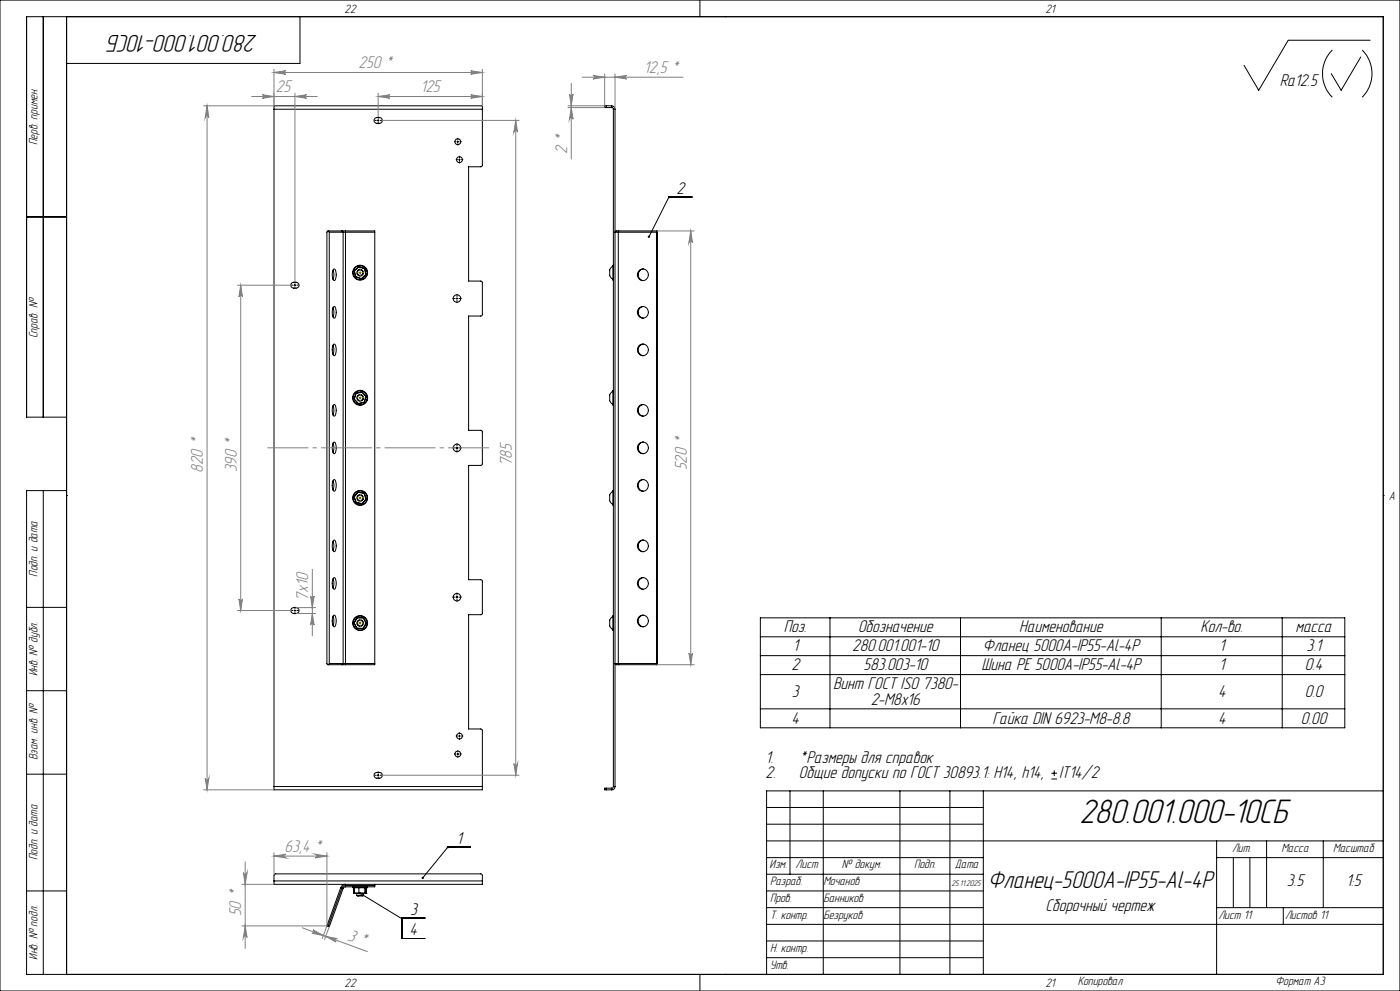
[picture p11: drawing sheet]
<svg xmlns="http://www.w3.org/2000/svg" width="420mm" height="297mm" viewBox="0 0 420 297" stroke-linecap="round" stroke-linejoin="round" font-family="sans-serif">
<g fill="none" stroke="#000" stroke-width=".3">
<path d="M0 0h420v297h-420zM13 5v120M20 5v287M90 5v14h-70M210 0v5M217.5 5h.1M399.7 15a10 10 0 0 0 0 14.1M408.2 17.1l-5.9 10-2.9-5M408.7 15a10 10 0 0 1 0 14.1M411 12.1h-24.5l-8.9 15-4.4-7.5M82.2 32.7v-1h62.5v1M82.2 32.7h62.5"/>
<path d="M82.2 32.7v203M112.5 35.4l1.3-.2a.86 .86 0 0 1 .9 .9 .86 .86 0 0 1-.9 .9l-1-.1-.5-.4-.1-.6zM113.2 36.1h.5M113.5 35.8v.6M144.7 32.7v16.9l-.5 .4h-3.6v34.2h3.7l.4 .4v9.8l-.4 .3h-3.7v34.3h3.7l.4 .4v9.8l-.5 .3h-3.6v34.2h3.7l.4 .4v9.8l-.4 .3h-3.7v34.3h3.7l.4 .4v16.8M181.9 31.7h-.5v.5h.5M181.9 31.7h1.6M181.9 32.2h1.6M181.9 31.7v.5M183.5 31.7a1.02 1.02 0 0 1 1 1M183.5 32.2l.5 .5M183.5 31.7v.5"/>
<path d="M184 32.7h.5M184 32.7v203M184.5 32.7v203M137.1 42.5h.5M137.3 42.2v.5M137.6 47.9h.5M137.8 47.6v.5M200.6 59.2h.1M200.6 59.1h7M200.6 59.2l-5.9 11.7M8 65h12M98.4 69.2l-.3 .3v129.4l.3 .3"/>
<path d="M98.4 69.2l.4 .4M98.4 69.2h4.2M98.8 69.6h4.1M98.8 69.6v129.3M102.6 69.2l.3 .4M102.6 69.2h1M102.9 69.6h.7M102.9 69.6v129.3M103.6 69.2v.4M103.6 69.2h8.8v.4M103.6 69.6h8.8M103.6 69.6v129.3"/>
<path d="M107.7 80l1.7 .5M107.7 79.9v.1M107.7 79.9l1.7 .6M107.7 80l-1.4 1.2M107.7 79.9l-1.4 1.2M112.4 69.6v129.3M183.9 79.7a2.54 2.54 0 0 0 0 4M184 79.5v4.5M185.5 69.6h11.5M185.5 69.6v129.3M185.6 69.2l-.1 .4M185.6 69.2h-.9l-.2 .3 1 .1"/>
<path d="M185.6 69.2h11.5M197 69.6v129.3M197.1 69.2l-.1 .4M197.1 69.2v130M87.5 84.8l.6-.2a1.33 1.33 0 0 1 1.5 .5l.1 .5a1.29 1.29 0 0 1-1.3 .8 1.29 1.29 0 0 1-1.2-1.1zM88.2 85.5h.5M88.5 85.2v.5M99.9 80.9l.3 1-.3 1.9M99.9 92.2l.3 1-.3 1.8M100.1 80.6h.2a2.84 2.84 0 0 1 0 3.5 3.1 3.1 0 0 1-.2-3.5zM100.1 91.9h.2a2.84 2.84 0 0 1 0 3.5 3.1 3.1 0 0 1-.2-3.5zM106.3 81.1v.1"/>
<path d="M106.3 81.1l.3 1.9M106.3 81.2l.4 1.7M106.6 83l1.8 .6M106.7 82.9l1.7 .6M106.7 82.9l-.1 .1M108.4 83.5v.1M109.4 80.5l.3 1.8M109.4 80.5h.1M109.4 80.5l.4 1.8M109.7 82.3l-1.3 1.2M109.7 82.3h.1M109.8 82.3l-1.4 1.3"/>
<path d="M136.8 89.5h.5M137.1 89.2v.5M193 80.6a1.76 1.76 0 0 0-1.5 1.8 1.76 1.76 0 0 0 1.5 1.7M193 91.9a1.76 1.76 0 0 0-1.5 1.7 1.76 1.76 0 0 0 1.5 1.8M99.9 103.4l.3 1.1-.3 1.8M100.1 103.1h.2a2.84 2.84 0 0 1 0 3.5 3.1 3.1 0 0 1-.2-3.5zM106.2 119.6h.1M106.2 119.6l1.3 1.4M106.3 119.6l1.2 1.3M106.8 117.9l-.6 1.7M106.8 117.9h.1M106.8 117.9l-.5 1.7"/>
<path d="M108.6 117.5l1.2 1.3M108.6 117.4v.1M108.6 117.4l1.3 1.4M108.6 117.4l-1.8 .5M108.6 117.5l-1.8 .4M109.8 118.8l-.5 1.7M109.9 118.8h-.1M109.9 118.8l-.6 1.8M183.9 117.2l-.3 .2a2.59 2.59 0 0 0 .3 3.8M184 117v4.5M193 103.1a1.76 1.76 0 0 0-1.5 1.8 1.76 1.76 0 0 0 1.5 1.7M20 125h-12v-120h407v287h-407v-145h12"/>
<path d="M99.9 121.6l.3 1-.3 1.8M99.9 132.8l.3 1-.3 1.8M100.1 132.5h.2a2.89 2.89 0 0 1 0 3.5 3.1 3.1 0 0 1-.2-3.5zM100.1 121.3l.2-.1a2.89 2.89 0 0 1 0 3.5 3.1 3.1 0 0 1-.2-3.4zM107.5 120.9v.1M109.3 120.5v.1M109.3 120.5l-1.8 .4M109.3 120.6l-1.8 .4M136.8 134.2h.5M137.1 134v.5M193 132.5a1.76 1.76 0 0 0-1.5 1.7 1.76 1.76 0 0 0 1.5 1.8M193 121.2a1.74 1.74 0 0 0-1.5 1.8 1.74 1.74 0 0 0 1.5 1.7"/>
<path d="M13 147v145M20 148.5h.1M99.9 144.1l.3 1-.3 1.8M100.1 143.8l.2-.1a2.84 2.84 0 0 1 0 3.5 3.1 3.1 0 0 1-.2-3.4zM106.2 148.9l.7 1.8M106.2 148.9h.1M106.3 148.9l.6 1.7M106.9 150.7l1.8 .3M106.9 150.6l1.8 .3M106.9 150.6v.1M107.4 147.5l-1.2 1.4M107.4 147.5h.1"/>
<path d="M107.4 147.5l1.9 .3M107.4 147.5l-1.1 1.4M107.4 147.5l1.8 .3M108.7 150.9v.1M109.2 147.8l.6 1.7M109.3 147.8h-.1M109.3 147.8l.6 1.7M109.8 149.5l-1.1 1.4M109.8 149.5h.1M109.9 149.5l-1.2 1.5M183.9 147.2l-.3 .2a2.58 2.58 0 0 0 .3 3.8M184 147v4.4"/>
<path d="M193 143.7a1.76 1.76 0 0 0-1.5 1.8 1.76 1.76 0 0 0 1.5 1.7M415 148.5h.1M99.9 173.4l.3 1-.3 1.9M99.9 162.2l.3 1-.3 1.8M100.1 173.1h.2a2.84 2.84 0 0 1 0 3.5 3.1 3.1 0 0 1-.2-3.5zM100.1 161.9h.2a2.84 2.84 0 0 1 0 3.4 3.1 3.1 0 0 1-.2-3.4zM136.8 179h.5M137.1 178.7v.5M193 173.1a1.76 1.76 0 0 0-1.5 1.8 1.76 1.76 0 0 0 1.5 1.7M193 161.9a1.76 1.76 0 0 0-1.5 1.7 1.76 1.76 0 0 0 1.5 1.7M8 182h12M87.5 182.3l.6-.2a1.42 1.42 0 0 1 1.5 .4l.1 .6a1.29 1.29 0 0 1-1.3 .8 1.29 1.29 0 0 1-1.2-1.1z"/>
<path d="M88.2 183h.5M88.5 182.7v.5M98.4 199.2h4.2M98.8 198.9l-.4 .3M98.8 198.9h4.1M99.9 184.7l.3 1-.3 1.8M100.1 184.4h.2a2.84 2.84 0 0 1 0 3.5 3.1 3.1 0 0 1-.2-3.5zM102.6 199.2h1M102.9 198.9l-.3 .3M102.9 198.9h.7M103.6 198.9v.3M103.6 198.9h8.8"/>
<path d="M106.2 186.7h.1M106.2 186.7l.9 1.6M106.3 186.7l.8 1.6M107.1 188.3l1.8 .1M107.1 188.3h1.8M107.1 188.3h.1M107.1 185.1l-.9 1.6M107.1 185.1l.1 .1M107.1 185.1h1.9M107.2 185.2l-.9 1.5M107.2 185.2h1.8M108.9 188.3v.1"/>
<path d="M109 185.2l.8 1.6M109 185.1v.1M109 185.1l.9 1.7M109.8 186.8h.1M109.8 186.8l-.9 1.5M109.9 186.8l-1 1.6M112.4 198.9v.3h-8.8M183.9 184.7a2.54 2.54 0 0 0 0 4M184 184.5v4.4M185.5 198.9l.1 .3M185.5 198.9h-1l.2 .3h.9M185.5 198.9h11.5"/>
<path d="M185.6 199.2h11.5M193 184.4a1.76 1.76 0 0 0-1.5 1.7 1.76 1.76 0 0 0 1.5 1.8M197 198.9l.1 .3M228.1 185.2h175.3v32.9h-175.3zM228.1 190.8h175.3M228.1 196.5h175.3M249 185.2v32.9M288.1 185.2v32.9M348.4 185.2v32.9M384.7 185.2v32.9M8 207h12M228.1 202.2h175.3"/>
<path d="M228.1 212.4h175.3M8 232h12M82.2 235.7v1h62.5v-1M82.2 235.7h62.5M112.5 231.7l1.3-.2a.86 .86 0 0 1 .9 .9 .86 .86 0 0 1-.9 .8h-1l-.5-.4-.1-.6zM113.2 232.3h.5M113.5 232.1v.5M137.1 226h.5M137.3 225.7v.5M137.6 220.6h.5M137.8 220.3v.5M181.9 236.2h-.5v.5h.5"/>
<path d="M181.9 236.7h1.6M181.9 236.2v.5M181.9 236.2h1.6M183.5 236.2v.5M184 235.7l-.5 .5M184 235.7h.5M184.5 235.7a.96 .96 0 0 1-1 1M237 237v25M247 237v55M270 237v55M285 237v55M295 237v55"/>
<path d="M315.4 233.5h1.7M315.4 231.7h1.7M316.3 230.9v1.7M415 237h-185v55M134.2 254.1h.1M134.2 253.9h7M134.2 254.1l-7.4 9M230 242h65M230 247h65M230 252h185M230 257h65M365 252v40"/>
<path d="M365 257h50M370 257v15M375 257v15M380 252v20M397 252v20M8 267h12M82.2 264v-1.6l.4-.5h61.7l.4 .4v1.7M82.2 264v1h62.5v-1M82.2 264h62.5M102.2 266l.4 .1M102.2 266l-4.1 11.5 .3 .1M102.6 266.1l.3 .2"/>
<path d="M102.6 266.1l-4.2 11.5M102.9 266.3l-4.1 11.4-.4-.1M103.6 265.4v-.2a.97 .97 0 0 0-1.4 .8M103.6 265.4l-.4 .1-.6 .6M103.6 265.4v.4M103.6 265.8l-.7 .5M103.6 265.4h8.8M105.8 265.9h4.5M105.9 265.8l-.1 .1M106.2 267.6h3.7M106.2 266.1v1.5M106.2 267.6l.1 .2"/>
<path d="M106.2 266.1l.1 1.7M106.3 267.8h.1M106.3 267.8h3.5M106.3 266.1v1.7M107 268.4h2M107 268.4l.2 .1h1.7l.1-.1M107 267.8v.6M107.7 266.1v1.7M108 267.7l12.5 7.6M109 267.8v.6M109.4 266.1v1.7M109.8 267.8h.1"/>
<path d="M109.8 266.1l-.1 1.7M109.9 266.1l-.1 1.7M109.9 266.1v1.5M109.9 267.6l-.1 .2M110.1 265.8l.2 .1M112.4 265v.4M112.4 265.4v.4h-8.8M120.5 275.3h.1M127.5 275.1h-7v6.2M230 267h65M230 272h65M230 277h185"/>
<path d="M230 262h65M365 272h50M385 272v5M120.5 281.3h7M210 292v5M217.5 292h.1M230 282h65M230 287h65"/>
<circle cx="137.3" cy="42.5" r=".88"/>
<circle cx="137.8" cy="47.9" r=".88"/>
<circle cx="108" cy="81.7" r="2.09"/>
<circle cx="108" cy="81.7" r="1.01"/>
<circle cx="108.1" cy="81.7" r="2.24"/>
<circle cx="108.1" cy="81.7" r=".83"/>
<circle cx="137.1" cy="89.5" r="1.13"/>
<circle cx="192.8" cy="82.3" r="1.69"/>
<circle cx="192.8" cy="93.6" r="1.69"/>
<circle cx="108" cy="119.2" r="2.24"/>
<circle cx="108" cy="119.2" r=".83"/>
<circle cx="108" cy="119.2" r="2.09"/>
<circle cx="108.1" cy="119.2" r="1.01"/>
<circle cx="192.8" cy="104.8" r="1.69"/>
<circle cx="137.1" cy="134.2" r="1.13"/>
<circle cx="192.8" cy="123" r="1.7"/>
<circle cx="192.8" cy="134.2" r="1.7"/>
<circle cx="108" cy="149.2" r=".83"/>
<circle cx="108" cy="149.2" r="2.08"/>
<circle cx="108" cy="149.2" r="2.24"/>
<circle cx="108.1" cy="149.2" r=".99"/>
<circle cx="192.8" cy="145.5" r="1.7"/>
<circle cx="137.1" cy="179" r="1.13"/>
<circle cx="192.8" cy="163.6" r="1.69"/>
<circle cx="192.8" cy="174.8" r="1.69"/>
<circle cx="108" cy="186.7" r="1"/>
<circle cx="108" cy="186.7" r="2.25"/>
<circle cx="108" cy="186.7" r="2.09"/>
<circle cx="108.1" cy="186.7" r=".82"/>
<circle cx="192.8" cy="186.1" r="1.69"/>
<circle cx="137.3" cy="226" r=".88"/>
<circle cx="137.8" cy="220.6" r=".88"/>
</g>
<g fill="none" stroke="#808080" stroke-width=".3">
<path d="M62.1 31.7l.6 3.5a.55 .55 0 0 0-.6-.5 .55 .55 0 0 0-.5 .5zM62.1 31.7v205M75.5 28.9h19.7M78.7 28.4l3.5 .5-3.5 .6a.53 .53 0 0 0 .5-.6 .53 .53 0 0 0-.5-.5zM82.2 21.7l3.5-.5a.53 .53 0 0 0-.5 .5 .53 .53 0 0 0 .5 .6zM82.2 20.7v11h-21.1M82.2 21.7h62.5M88.5 28.9l3.5-.5a.53 .53 0 0 0-.5 .5 .53 .53 0 0 0 .5 .6zM88.5 27.9v56.4M113.5 28.9l3.5-.5a.53 .53 0 0 0-.6 .5 .53 .53 0 0 0 .6 .6zM113.5 28.9h31.2M113.5 27.9v7.1"/>
<path d="M114.6 36.1h41.1M141.2 21.2l3.5 .5-3.5 .6a.53 .53 0 0 0 .5-.6 .53 .53 0 0 0-.5-.5zM141.2 28.4l3.5 .5-3.5 .6a.53 .53 0 0 0 .5-.6 .53 .53 0 0 0-.5-.5zM144.7 20.7v11M154.7 36.1l.6 3.5a.55 .55 0 0 0-.6-.5 .55 .55 0 0 0-.5 .5zM154.7 36.1v196.2M170.4 32.2h11M170.4 31.7h11M170.9 28.2a.53 .53 0 0 0 .5 .5 .53 .53 0 0 0 .5-.5l-.5 3.5zM171.4 32.2l.5 3.5a.53 .53 0 0 0-.5-.5 .53 .53 0 0 0-.5 .5zM171.4 25v22.7M174.7 23.1h30.2"/>
<path d="M177.9 22.6l3.5 .5-3.5 .6a.53 .53 0 0 0 .5-.6 .53 .53 0 0 0-.5-.5zM181.4 22.2v9.5M184.5 23.1l3.5-.5a.53 .53 0 0 0-.5 .5 .53 .53 0 0 0 .5 .6zM184.5 22.2v10.5M197.1 69.2h11.1M207.2 69.2l.6 3.5a.53 .53 0 0 0-.6-.5 .53 .53 0 0 0-.5 .5zM207.2 69.2v130M71.2 85.5h16.1M72.2 85.5l.5 3.5a.53 .53 0 0 0-.5-.5 .53 .53 0 0 0-.5 .5zM72.2 85.5v97.5M71.7 179.5a.53 .53 0 0 0 .5 .5 .53 .53 0 0 0 .5-.5l-.5 3.5zM93.2 178.6a.53 .53 0 0 0 .5 .5 .53 .53 0 0 0 .5-.5l-.5 3.5z"/>
<path d="M93.7 170.6v20M71.2 183h16.1M88.9 182.1h5.8M88.9 183.9h5.8M93.7 183.9l.5 3.5a.53 .53 0 0 0-.5-.5 .53 .53 0 0 0-.5 .5zM197.1 199.2h11.1M206.7 195.7a.53 .53 0 0 0 .5 .6 .53 .53 0 0 0 .6-.6l-.6 3.5zM61.1 236.7h21.1M61.6 233.2a.55 .55 0 0 0 .5 .6 .55 .55 0 0 0 .6-.6l-.6 3.5zM114.6 232.3h41.1M154.2 228.8a.55 .55 0 0 0 .5 .6 .55 .55 0 0 0 .6-.6l-.6 3.5zM73.6 258.3v25.9"/>
<path d="M82.2 256.6l3.5-.6a.55 .55 0 0 0-.5 .6 .55 .55 0 0 0 .5 .5zM82.2 255.5v6.9M82.2 256.6h15.9M94.6 256l3.5 .6-3.5 .5a.55 .55 0 0 0 .5-.5 .55 .55 0 0 0-.5-.6zM98.1 255.5v22M72.6 277.5h25.5M72.6 265h9.6M73 261.5a.55 .55 0 0 0 .6 .5 .55 .55 0 0 0 .5-.5l-.5 3.5zM73.6 277.5l.5 3.5a.55 .55 0 0 0-.5-.5 .55 .55 0 0 0-.6 .5zM90.7 278.1l19.5 7.1M93.9 278.7l3.1 1.7-3.4-.7a.54 .54 0 0 0 .6-.4 .54 .54 0 0 0-.3-.6zM98.1 277.5l-1.4 3.8"/>
<path d="M98.8 277.7l-1.4 3.8M97.7 280.6l3.5 .7a.54 .54 0 0 0-.7 .4 .54 .54 0 0 0 .3 .6z"/>
</g>
<g fill="none" stroke="#000" stroke-width=".3" stroke-dasharray="15.2 1.3 1.3 1.3" stroke-linecap="butt">
<path d="M113 36.1h-.6M113.5 35.6v-.6M113.5 36.6v.6M114 36.1h.6M136.9 42.5h-.7M137.4 47.8h-.7M137.4 42v-.7M137.4 43v.6M137.9 47.3v-.6M137.9 48.3v.7M137.9 42.5h.6M138.4 47.8h.6"/>
<path d="M88 85.5h-.6M88.5 85v-.7M88.5 86v.6M89 85.5h.6M136.6 89.5h-.9M137.1 89v-.9M137.1 90v.8M137.6 89.5h.9M136.6 134.2h-.9M137.1 133.7v-.9M137.1 134.7v.9M137.6 134.2h.9"/>
<path d="M136.6 179h-.9M137.1 178.5v-.9M137.1 179.5v.8M137.6 179h.9M88 183h-.6M88.5 182.5v-.7M88.5 183.5v.6M89 183h.6M113 232.3h-.6M113.5 231.8v-.6M113.5 232.8v.7M114 232.3h.6"/>
<path d="M136.9 226h-.7M137.4 225.5v-.7M137.4 226.5v.6M137.4 220.6h-.7M137.9 226h.6M137.9 220.1v-.6M137.9 221.1v.6M138.4 220.6h.6"/>
</g>
<g fill="none" stroke="#808000" stroke-width=".3" stroke-dasharray="15.2 1.3 1.3 1.3" stroke-linecap="butt">
<path d="M107.6 81.7h-.8M108.1 81.2v-.7M108.1 82.2v.8M108.6 81.7h.7M107.6 119.2h-.8M108.1 118.7v-.7M108.1 119.7v.8M108.6 119.2h.7M107.6 149.2h-.8M108.1 148.7v-.7M108.1 149.7v.8M108.6 149.2h.7"/>
<path d="M107.6 186.7h-.8M108.1 186.2v-.7M108.1 187.2v.8M108.6 186.7h.7"/>
</g>
<path d="M80.2 134.2h66.5" fill="none" stroke="#808080" stroke-width=".3" stroke-dasharray="15.2 1.3 1.3 1.3" stroke-dashoffset="2.9" stroke-linecap="butt"/>
<path d="M107.8 81.7h.5M108.1 81.5v.5M107.8 119.2h.5M108.1 119v.5M107.8 149.2h.5M108.1 149v.5M107.8 186.7h.5M108.1 186.5v.5" fill="none" stroke="#808000" stroke-width=".3"/>
<path d="M126.6 262.9v.5l.2-.3-.2 .3a.35 .35 0 0 0 .5-.1 .35 .35 0 0 0 0-.5 .35 .35 0 0 0-.5 .1zM107.7 267.5a.35 .35 0 0 0 .2 .6 .35 .35 0 0 0 .4-.4 .35 .35 0 0 0-.5-.2l.2 .2zM194.5 70.6l-.2 .2 .2 .5 .2-.4-.2 .4a.36 .36 0 0 0 .6-.4 .36 .36 0 0 0-.6-.3z" fill="#000"/>
<g fill="#808080">
<path d="M184.5 23.1l3.5-.5a.53 .53 0 0 0-.5 .5 .53 .53 0 0 0 .5 .6zM177.9 22.6l3.5 .5-3.5 .6a.53 .53 0 0 0 .5-.6 .53 .53 0 0 0-.5-.5z"/>
<path d="M78.7 28.4l3.5 .5-3.5 .6a.53 .53 0 0 0 .5-.6 .53 .53 0 0 0-.5-.5zM88.5 28.9l3.5-.5a.53 .53 0 0 0-.5 .5 .53 .53 0 0 0 .5 .6z"/>
<path d="M141.2 21.2l3.5 .5-3.5 .6a.53 .53 0 0 0 .5-.6 .53 .53 0 0 0-.5-.5zM82.2 21.7l3.5-.5a.53 .53 0 0 0-.5 .5 .53 .53 0 0 0 .5 .6z"/>
<path d="M171.4 32.2l.5 3.5a.53 .53 0 0 0-.5-.5 .53 .53 0 0 0-.5 .5zM170.9 28.2a.53 .53 0 0 0 .5 .5 .53 .53 0 0 0 .5-.5l-.5 3.5z"/>
<path d="M73.6 277.5l.5 3.5a.55 .55 0 0 0-.5-.5 .55 .55 0 0 0-.6 .5zM73 261.5a.55 .55 0 0 0 .6 .5 .55 .55 0 0 0 .5-.5l-.5 3.5z"/>
<path d="M61.6 233.2a.55 .55 0 0 0 .5 .6 .55 .55 0 0 0 .6-.6l-.6 3.5zM62.1 31.7l.6 3.5a.55 .55 0 0 0-.6-.5 .55 .55 0 0 0-.5 .5z"/>
<path d="M72.2 85.5l.5 3.5a.53 .53 0 0 0-.5-.5 .53 .53 0 0 0-.5 .5zM71.7 179.5a.53 .53 0 0 0 .5 .5 .53 .53 0 0 0 .5-.5l-.5 3.5zM154.7 36.1l.6 3.5a.55 .55 0 0 0-.6-.5 .55 .55 0 0 0-.5 .5zM154.2 228.8a.55 .55 0 0 0 .5 .6 .55 .55 0 0 0 .6-.6l-.6 3.5zM93.2 178.6a.53 .53 0 0 0 .5 .5 .53 .53 0 0 0 .5-.5l-.5 3.5zM93.7 183.9l.5 3.5a.53 .53 0 0 0-.5-.5 .53 .53 0 0 0-.5 .5zM207.2 69.2l.6 3.5a.53 .53 0 0 0-.6-.5 .53 .53 0 0 0-.5 .5zM206.7 195.7a.53 .53 0 0 0 .5 .6 .53 .53 0 0 0 .6-.6l-.6 3.5z"/>
<path d="M93.9 278.7l3.1 1.7-3.4-.7a.54 .54 0 0 0 .6-.4 .54 .54 0 0 0-.3-.6zM97.7 280.6l3.5 .7a.54 .54 0 0 0-.7 .4 .54 .54 0 0 0 .3 .6z"/>
<path d="M82.2 256.6l3.5-.6a.55 .55 0 0 0-.5 .6 .55 .55 0 0 0 .5 .5zM94.6 256l3.5 .6-3.5 .5a.55 .55 0 0 0 .5-.5 .55 .55 0 0 0-.5-.6z"/>
<path d="M113.5 28.9l3.5-.5a.53 .53 0 0 0-.6 .5 .53 .53 0 0 0 .6 .6zM141.2 28.4l3.5 .5-3.5 .6a.53 .53 0 0 0 .5-.6 .53 .53 0 0 0-.5-.5z"/>
</g>
<text font-size="10.5" x="323.8" y="246.7">280.001.000-10СБ</text>
<g font-size="7.5">
<text x="77.3" y="10.4" transform="rotate(-180 77.3 10.4)">280.001.000-10СБ</text>
<text x="296.3" y="266.1">Фланец-5000А-IP55-Al-4P</text>
</g>
<g font-size="5.3" fill="#808080">
<text x="107.6" y="20.5">250 *</text>
<text x="193.2" y="21.9">12,5 *</text>
<text x="82.8" y="27.7">25</text>
<text x="126.1" y="27.7">125</text>
<text x="170.2" y="46.2" transform="rotate(-90 170.2 46.2)">2 *</text>
<text x="60.9" y="141.6" transform="rotate(-90 60.9 141.6)">820 *</text>
<text x="71" y="141.5" transform="rotate(-90 71 141.5)">390 *</text>
<text x="153.5" y="139.7" transform="rotate(-90 153.5 139.7)">785</text>
<text x="206" y="141" transform="rotate(-90 206 141)">520 *</text>
<text x="92.5" y="180" transform="rotate(-90 92.5 180)">7х10</text>
<text x="85.4" y="255.3">63,4 *</text>
<text x="72.4" y="274.6" transform="rotate(-90 72.4 274.6)">50 *</text>
<text x="104" y="281.6" transform="rotate(20 104 281.6)">3 *</text>
</g>
<g font-size="5.3">
<text x="383.9" y="25.8">Ra12.5</text>
<text x="203" y="58.1">2</text>
<text x="235.1" y="189.6">Поз.</text>
<text x="257.4" y="189.6">Обозначение</text>
<text x="305.8" y="189.6">Наименование</text>
<text x="360.2" y="189.6">Кол-во.</text>
<text x="388.7" y="189.6">масса</text>
<text x="237.8" y="195.2">1</text>
<text x="255.7" y="195.2">280.001.001-10</text>
<text x="294.9" y="195.2">Фланец 5000А-IP55-Al-4P</text>
<text x="365.8" y="195.2">1</text>
<text x="391.9" y="195.2">3.1</text>
<text x="237.4" y="200.9">2</text>
<text x="259.1" y="200.9">583.003-10</text>
<text x="294.4" y="200.9">Шина PE 5000А-IP55-Al-4P</text>
<text x="365.8" y="200.9">1</text>
<text x="391.4" y="200.9">0.4</text>
<text x="237.6" y="208.9">3</text>
<text x="249.9" y="206.6">Винт ГОСТ ISO 7380-</text>
<text x="365.4" y="208.9">4</text>
<text x="391.4" y="208.9">0.0</text>
<text x="261.2" y="211.2">2-М8х16</text>
<text x="237.4" y="216.8">4</text>
<text x="297.7" y="216.8">Гайка DIN 6923-M8-8.8</text>
<text x="365.4" y="216.8">4</text>
<text x="390.3" y="216.8">0.00</text>
<text x="229.7" y="228.5">1.</text>
<text x="229.7" y="233.2">2.</text>
<text x="239.7" y="228.5">*Размеры для справок</text>
<text x="239.7" y="233.2">Общие допуски по ГОСТ 30893.1: H14, h14,</text>
<text x="317.7" y="233.2">IT14/2</text>
<text x="136.9" y="252.9">1</text>
<text x="386.1" y="265.6">3.5</text>
<text x="403.9" y="265.6">1:5</text>
<text x="123" y="274.1">3</text>
<text x="313.6" y="272.9">Сборочный чертеж</text>
<text x="122.9" y="280.3">4</text>
</g>
<g font-size="3.8">
<text x="103.4" y="3.8">22</text>
<text x="313.7" y="3.8">21</text>
<text x="11.3" y="43.5" transform="rotate(-90 11.3 43.5)">Перв. примен.</text>
<text x="11.3" y="101.4" transform="rotate(-90 11.3 101.4)">Справ. №</text>
<text x="416.6" y="149.8">A</text>
<text x="11.3" y="172.8" transform="rotate(-90 11.3 172.8)">Подп. и дата</text>
<text x="11.3" y="202.7" transform="rotate(-90 11.3 202.7)">Инв. № дубл.</text>
<text x="11.3" y="227.8" transform="rotate(-90 11.3 227.8)">Взам. инв. №</text>
<text x="11.3" y="257.8" transform="rotate(-90 11.3 257.8)">Подп. и дата</text>
<text x="369.6" y="255.2">Лит.</text>
<text x="384.4" y="255.2">Масса</text>
<text x="399.9" y="255.2">Масштаб</text>
<text x="230.9" y="260.2">Изм.</text>
<text x="238.7" y="260.2">Лист</text>
<text x="252.6" y="260.2">№ докум.</text>
<text x="274.2" y="260.2">Подп.</text>
<text x="286.5" y="260.2">Дата</text>
<text x="231" y="265.3">Разраб.</text>
<text x="247" y="265.4">Мочанов</text>
<text x="231" y="275.3">Т. контр.</text>
<text x="231" y="270.3">Пров.</text>
<text x="247" y="275.3">Безруков</text>
<text x="247" y="270.4">Банников</text>
<text x="365.5" y="275.3">Лист 11</text>
<text x="385.5" y="275.3">Листов 11</text>
<text x="11.3" y="287.7" transform="rotate(-90 11.3 287.7)">Инв. № подл.</text>
<text x="231" y="285.3">Н. контр.</text>
<text x="231" y="290.3">Утв.</text>
<text x="103.4" y="295.8">22</text>
<text x="313.7" y="295.8">21</text>
<text x="323.3" y="295.2">Копировал</text>
<text x="382.7" y="295.2">Формат А3</text>
</g>
<text font-size="2.6" x="285.4" y="265.5">25.11.2025</text>
</svg>
